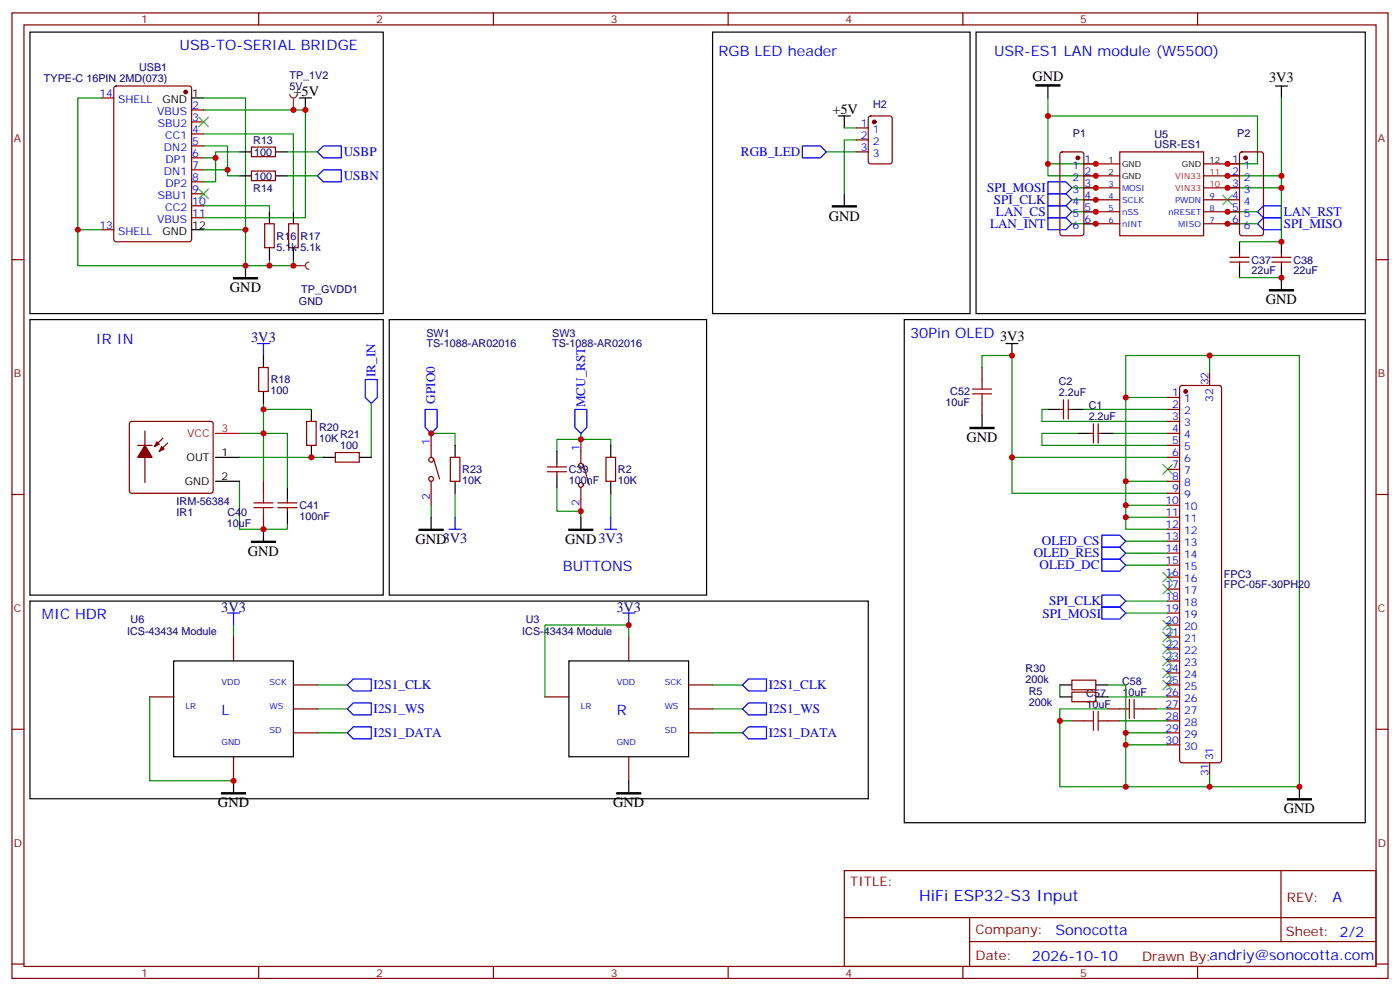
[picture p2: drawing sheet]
<svg xmlns="http://www.w3.org/2000/svg" width="412mm" height="292mm" viewBox="0 0 412 292" stroke-linecap="round" stroke-linejoin="round" font-family="sans-serif">
<g fill="none" stroke="#870000" stroke-width=".35">
<path d="M3.5 3.8h405.4v284.3h-405.4zM7.1 7.3h398.2v277.3h-398.2zM76.2 3.8v3.5M145.3 3.8v3.5M214.5 3.8v3.5M283.6 3.8v3.5M352.8 3.8v3.5M3.5 76.5h3.6M78 65.9h2.8v7.1h-2.8zM85 65.9h2.8v7.1h-2.8zM405.3 76.5h3.6M3.5 145.6h3.6"/>
<path d="M405.3 145.6h3.6M3.5 214.8h3.6M405.3 214.8h3.6M248.7 256.4h156.6v28.2h-156.6zM377.3 256.4v20.9M248.7 270.2h156.5M285.6 277.3h119.6M285.6 270.2v14.2M3.5 283.9h3.6M76.2 284.6v3.5M145.3 284.6v3.5M214.5 284.6v3.5"/>
<path d="M283.6 284.6v3.5M352.8 284.6v3.5M405.3 283.9h3.6"/>
</g>
<path d="M79.4 76.5v1.7h-7.1M86.4 76.5v1.7h-7M70.6 141.7v14.2h14.1v-1.8" fill="none" stroke="#008700" stroke-width=".35"/>
<path d="M79.4 62.4v3.5M79.4 73v3.5M86.4 62.4v3.5M86.4 73v3.5" fill="none" stroke="#000" stroke-width=".35"/>
<path d="M38.3 124.3l.5-.2h23.3l.5 .2 .2 .5v19.8l-.2 .5-.5 .2h-23.3l-.5-.3-.2-.4v-19.8z" fill="#fff" stroke="#870000" stroke-width=".35"/>
<g fill="none" stroke="#000" stroke-width=".35">
<path d="M8.8 9.5h104.1v82.9h-104.1zM287.5 9.5h114.7v82.9h-114.7zM56.4 28.9h3.6M308.7 25.3v3.6M375.7 25.3h3.5M377.5 25.3v3.6M56.4 67.7h3.6M72.3 78.2v3.6M365.1 71.2v3.5M365.1 78.2v3.6M377.5 71.2v3.5M377.5 78.2v7.1"/>
<path d="M8.8 94.1h104.1v81.2h-104.1zM77.6 104.7v3.5M77.6 115.3v3.5M63.5 134.7h7.1M91.7 120.6v3.5M91.7 131.2v3.5M95.2 134.7h3.6M105.8 134.7h3.6M63.5 141.7h7.1M77.6 155.9v3.5M84.7 143.5v3.5M84.7 150.6v3.5"/>
</g>
<path d="M63.5 127.6h7.1" fill="none" stroke="#f00" stroke-width=".35"/>
<g fill="#870000" stroke="#870000" stroke-width=".35">
<path d="M42.7 131.2l2.1 3.5h-4.2z"/>
<path d="M47.6 131.5l.7 .7-1.4 .7z"/>
<path d="M46.2 130.1l.7 .7-1.4 .7z"/>
<circle cx="54.7" cy="27.1" r=".53"/>
</g>
<g fill="none" stroke="#870000" stroke-width=".35">
<path d="M30 28.9h3.5M33.7 25.5l.5-.2h21.5l.7 .5v44.7l-.4 .6-21.8 .1-.6-.5-.1-44.7zM56.4 32.4h3.6M56.4 35.9h3.6M56.4 39.4h3.6M56.4 43h3.6M56.4 46.5h3.6M56.4 50h3.6M56.4 53.6h3.6M56.4 57.1h3.6M322.8 48.3h7M322.8 51.8h7"/>
<path d="M322.8 55.3h7M322.8 58.8h7M329.8 44.7h24.7v24.7h-24.7zM354.5 48.3h7.1M354.5 51.8h7.1M354.5 55.3h7.1M354.5 58.8h7.1M30 67.7h3.5M56.4 60.6h3.6M56.4 64.1h3.6M322.8 62.4h7M322.8 65.9h7"/>
<path d="M354.5 62.4h7.1M354.5 65.9h7.1M362.3 77.2h5.6M362.3 75.8h5.6M365.1 74.7v1.1M365.1 77.2v1M374.6 77.2h5.7M374.6 75.8h5.7M377.5 74.7v1.1M377.5 77.2v1M76.2 108.2h2.8v7.1h-2.8zM40.6 131.2h4.2"/>
<path d="M42.7 126.9v15.2M48 129l-2.5 2.5M49.4 130.5l-2.5 2.4M90.3 124.1h2.8v7.1h-2.8zM98.8 133.3h7v2.8h-7zM77.6 141.7v3.6M77.6 152.3v3.6M81.8 148.1h5.7M81.8 149.5h5.7M84.7 147v1.1M84.7 149.5v1.1"/>
</g>
<path d="M305.2 25h7v.3h-7zM68.8 81.8h7v.3h-7zM373.9 85.3h7.1v.4h-7.1zM74.1 159.4h7v.3h-7z" fill="#000" stroke="#000" stroke-width=".35"/>
<g fill="none" stroke="#008700" stroke-width=".35">
<path d="M30 28.9h-7.1v38.8h7.1M60 28.9h12.3v38.8M60 32.4h30v31.7h-30M60 39.4h26.4v23M308.7 28.9v19.4h14.1M308.7 34.1h61.7v14.2h-8.8M377.5 28.9v22.9h-15.9M60 46.5h3.5M60 50h7M308.7 48.3v3.5h14.1M315.7 55.3h7.1M315.7 58.8h7.1"/>
<path d="M377.5 51.8v3.5h-15.9M377.5 55.3v15.9h-12.4M22.9 67.7v10.5h49.4v-10.5h-12.3M60 60.6h19.4v1.8M315.7 62.4h7.1M315.7 65.9h7.1M361.6 62.4h8.8M361.6 65.9h8.8M365.1 81.8h12.4M77.6 118.8v22.9M109.4 118.8v15.9M70.6 127.6h14.1v15.9"/>
<path d="M70.6 134.7h24.6M77.6 120.6h14.1"/>
</g>
<path d="M74.8 149.5h5.6M74.8 148.1h5.6M77.6 145.3v2.8M77.6 149.5v2.8" fill="none" stroke="#a10000" stroke-width=".35"/>
<path d="M93.5 44.7l1.7-1.7h5.3v3.5h-5.3zM93.5 51.8l1.7-1.8h5.3v3.6h-5.3zM308.7 53.6h5.3l1.7 1.7-1.7 1.8h-5.3zM308.7 57.1h5.3l1.7 1.7-1.7 1.8h-5.3zM308.7 60.6h5.3l1.7 1.8-1.7 1.7h-5.3zM308.7 64.1h5.3l1.7 1.8-1.7 1.8h-5.3zM370.4 65.9l1.8-1.8h5.3v3.6h-5.3zM370.4 62.4l1.8-1.8h5.3v3.5h-5.3zM75.8 101.2h3.6M77.6 101.2v3.5M107.6 111.8h3.5v5.3l-1.7 1.7-1.8-1.7z" fill="none" stroke="#00f" stroke-width=".35"/>
<path d="M58.6 34.5l2.8 2.8M61.4 34.5l-2.8 2.8M58.6 55.7l2.8 2.8M61.4 55.7l-2.8 2.8M360.2 57.4l2.8 2.9M363 57.4l-2.8 2.9" fill="none" stroke="#3c3" stroke-width=".35"/>
<path d="M86.4 78.2h3.6M91 77.2a1.06 1.06 0 0 0-1 1 1.06 1.06 0 0 0 1 1.1" fill="none" stroke="#8c2424" stroke-width=".35"/>
<circle cx="86.4" cy="78.2" r=".18" fill="#8c2424"/>
<path d="M209.9 9.5h75.9v82.9h-75.9zM88.2 28.9h3.5M90 28.9v3.5M246.9 34.1h3.6M248.7 34.1v3.6M248.7 57.1v3.5" fill="none" stroke="#000" stroke-width=".35"/>
<path d="M252.2 37.7h3.6M256 34.4l.5-.3h5.6l.7 .5v13l-.4 .6-5.9 .1-.7-.5v-12.9zM252.2 41.2h3.6M252.2 44.7h3.6" fill="none" stroke="#870000" stroke-width=".35"/>
<circle cx="257.5" cy="35.9" r=".53" fill="#870000" stroke="#870000" stroke-width=".35"/>
<path d="M245.2 60.6h7v.4h-7z" fill="#000" stroke="#000" stroke-width=".35"/>
<path d="M248.7 37.7h3.5M243.4 44.7h8.8M252.2 41.2h-3.5v15.9" fill="none" stroke="#008700" stroke-width=".35"/>
<path d="M236.4 43h5.3l1.7 1.7-1.7 1.8h-5.3z" fill="none" stroke="#00f" stroke-width=".35"/>
<path d="M85.4 27.8a1.06 1.06 0 0 0 1 1.1 1.06 1.06 0 0 0 1.1-1.1M86.4 28.9v3.5" fill="none" stroke="#8c2424" stroke-width=".35"/>
<circle cx="86.4" cy="32.4" r=".18" fill="#8c2424"/>
<g fill="none" stroke="#00f" stroke-width=".35">
<path d="M125.2 120.6h3.6v5.3l-1.8 1.7-1.8-1.7zM169.3 120.6h3.6v5.3l-1.8 1.7-1.8-1.7zM132.3 155.9h3.5M134.1 152.3v3.6M178.2 155.9h3.5M179.9 152.3v3.6M324.6 157.6h5.2l1.8 1.8-1.8 1.7h-5.2zM324.6 178.8h5.2l1.8 1.8-1.8 1.7h-5.2zM324.6 175.3h5.2l1.8 1.7-1.8 1.8h-5.2zM324.6 164.7h5.2l1.8 1.7-1.8 1.8h-5.2zM324.6 161.1h5.2l1.8 1.8-1.8 1.8h-5.2zM67 180.6h3.6"/>
<path d="M68.8 180.6v3.5M104.1 200h5.3v3.5h-5.3l-1.8-1.8zM183.4 180.6h3.6M185.2 180.6v3.5M220.5 200h5.3v3.5h-5.3l-1.8-1.8zM102.3 215.8l1.8-1.7h5.3v3.5h-5.3zM104.1 207h5.3v3.5h-5.3l-1.8-1.7zM218.7 215.8l1.8-1.7h5.3v3.5h-5.3zM220.5 207h5.3v3.5h-5.3l-1.8-1.7z"/>
</g>
<path d="M286.5 116h5.6M286.5 114.6h5.6M289.3 111.8v2.8M289.3 116v2.8M319.3 212.3h2.8M322.1 209.5v5.6M323.5 212.3h2.8M323.5 209.5v5.6M329.8 208.8h2.9M332.7 206v5.6M334.1 208.8h2.8M334.1 206v5.6" fill="none" stroke="#a10000" stroke-width=".35"/>
<g fill="none" stroke="#870000" stroke-width=".35">
<path d="M74.1 43.3h7v2.8h-7zM74.1 50.4h7v2.8h-7zM312.4 44.9l.5-.2h5.7l.6 .5 .1 23.5-.5 .7h-5.9l-.6-.4-.1-23.6zM319.3 48.3h3.5M319.3 51.8h3.5M319.3 55.3h3.5M319.3 58.8h3.5M361.6 48.3h3.5M361.6 51.8h3.5M361.6 55.3h3.5M361.6 58.8h3.5M365.4 44.9l.4-.2h5.7l.6 .5 .1 23.5-.5 .7h-5.9l-.6-.4-.1-23.6z"/>
<path d="M319.3 62.4h3.5M319.3 65.9h3.5M361.6 62.4h3.5M361.6 65.9h3.5M289.3 108.2v3.6M289.3 118.8v3.5M313.3 117.8v5.6M314.7 117.8v5.6M344 117.1h3.5M347.7 113.7l.5-.2h10.9l.5 .2 .2 .5v109.7l-.2 .5-.5 .2h-10.9l-.5-.2-.2-.5v-109.7zM356.3 110v3.5M127 127.6v7.1"/>
<path d="M127.7 135l1.8 6M132.6 134.7h2.9v7h-2.9zM161.2 137.5h5.7M161.2 138.9h5.7M164 136.5v1M164 138.9v1.1M171.1 129.4v7.1M171.8 136.8l1.8 6M178.5 134.7h2.8v7h-2.8zM312.2 120.6h1.1M314.7 120.6h1M321 127.6h1.1"/>
<path d="M322.1 124.8v5.7M323.5 124.8v5.7M323.5 127.6h1.1M344 127.6h3.5M344 120.6h3.5M344 124.1h3.5M344 131.2h3.5M344 134.7h3.5M344 138.2h3.5M127 141.7v7.1M171.1 143.5v7.1M344 141.7h3.5"/>
<path d="M344 145.3h3.5M344 148.8h3.5M344 152.3h3.5M344 155.9h3.5M344 159.4h3.5M344 162.9h3.5M344 166.4h3.5M344 170h3.5M344 173.5h3.5M344 177h3.5M68.8 187.6v7.1M185.2 187.6v7.1"/>
<path d="M344 180.6h3.5M344 184.1h3.5M344 187.6h3.5M344 191.1h3.5M344 194.7h3.5M344 198.2h3.5M44.1 205.2h7.1M86.4 208.8h7.1M86.4 201.7h7.1M86.4 215.8h7.1M160.5 205.2h7.1M202.8 208.8h7.1"/>
<path d="M202.8 201.7h7.1M202.8 215.8h7.1M315.7 200.3h7.1v2.8h-7.1zM315.7 203.8h7.1v2.9h-7.1zM315.7 212.3h3.6M326.3 208.8h3.5M326.3 212.3h3.5M336.9 208.8h3.5M344 208.8h3.5M344 212.3h3.5M344 201.7h3.5M344 205.2h3.5"/>
<path d="M344 215.8h3.5M344 219.4h3.5M68.8 222.9v7M185.2 222.9v7M356.3 224.6v3.6"/>
<circle cx="127" cy="135.4" r=".71"/>
<circle cx="171.1" cy="137.2" r=".71"/>
<circle cx="127" cy="141" r=".71"/>
<circle cx="171.1" cy="142.8" r=".71"/>
</g>
<g fill="none" stroke="#000" stroke-width=".35">
<path d="M70.6 44.7h3.5M70.6 51.8h3.5M81.1 44.7h3.6M81.1 51.8h3.6M114.7 94.1h93.4v81.2h-93.4zM266.3 94.1h135.9v148.2h-135.9zM296.3 101.2h3.6M298.1 101.2v3.5M134.1 131.2v3.5M164 132.9v3.6M164 140v3.5M179.9 131.2v3.5"/>
<path d="M289.3 122.3v3.6M308.7 120.6h3.5M315.7 120.6h3.6M317.5 127.6h3.5M324.6 127.6h3.5M127 152.3v3.6M134.1 141.7v3.6M171.1 152.3v3.6M179.9 141.7v3.6M8.8 177h247v58.2h-247zM51.2 194.7h35.2v28.2h-35.2zM167.6 194.7h35.2v28.2h-35.2z"/>
<path d="M312.2 201.7h3.5M312.2 205.2h3.5M322.8 201.7h3.5M322.8 205.2h3.5M68.8 229.9v3.6M185.2 229.9v3.6M382.8 231.7v3.5"/>
</g>
<g fill="none" stroke="#008700" stroke-width=".35">
<path d="M60 43h7v8.8h3.6M70.6 44.7h-7.1v8.9h-3.5M84.7 44.7h8.8M84.7 51.8h8.8M289.3 108.2v-3.5h8.8v30h45.9M331.6 117.1v24.6h12.4M356.3 110v-5.3h-24.7v12.4h12.4M356.3 104.7h26.5v127h-26.5v-3.5M127 127.6h7.1v3.6M171.1 129.4h-7.1v3.5M171.1 129.4h8.8v1.8M171.1 127.6v1.8"/>
<path d="M298.1 134.7v10.6h45.9M308.7 120.6h-1.8v3.5h37.1M317.5 127.6h-10.6v3.6h37.1M319.3 120.6h24.7M328.1 127.6h15.9M127 148.8v3.5M134.1 145.3v7M164 143.5v7.1h7.1v1.7M179.9 145.3v7M331.6 152.3v3.6h12.4M331.6 148.8v3.5h12.4M331.6 141.7v7.1h12.4"/>
<path d="M331.6 159.4h12.4M331.6 177h12.4M331.6 166.4h12.4M331.6 162.9h12.4M68.8 184.1v3.5M185.2 187.6v-3.5h-24.7v21.1M331.6 180.6h12.4M44.1 205.2v24.7h24.7M93.5 208.8h8.8M93.5 215.8h8.8M93.5 201.7h8.8M209.9 208.8h8.8"/>
<path d="M209.9 215.8h8.8M209.9 201.7h8.8M312.2 201.7v3.5M315.7 212.3h-3.5v19.4h19.4M326.3 201.7h5.3v14.1M326.3 208.8h-14.1v3.5M326.3 205.2h17.7M329.8 212.3h14.2M340.4 208.8h3.6M344 215.8h-12.4v3.6M344 219.4h-12.4v12.3h24.7"/>
</g>
<g fill="none" stroke="#3c3" stroke-width=".35">
<path d="M342.5 136.8l2.9 2.8M345.4 136.8l-2.9 2.8M342.5 172.1l2.9 2.8M342.5 168.6l2.9 2.8M345.4 172.1l-2.9 2.8M345.4 168.6l-2.9 2.8M342.5 189.7l2.9 2.8M342.5 193.3l2.9 2.8M342.5 196.8l2.9 2.8M342.5 186.2l2.9 2.8M342.5 182.7l2.9 2.8M345.4 189.7l-2.9 2.8"/>
<path d="M345.4 193.3l-2.9 2.8M345.4 196.8l-2.9 2.8M345.4 186.2l-2.9 2.8M345.4 182.7l-2.9 2.8M342.5 200.3l2.9 2.8M345.4 200.3l-2.9 2.8"/>
</g>
<path d="M285.8 125.9h7v.3h-7zM123.5 155.9h7v.3h-7zM167.6 155.9h7v.3h-7zM65.3 233.5h7v.3h-7zM181.7 233.5h7v.3h-7zM379.2 235.2h7.1v.4h-7.1z" fill="#000" stroke="#000" stroke-width=".35"/>
<g fill="#870000" stroke="#870000" stroke-width=".35">
<circle cx="349.2" cy="115.3" r=".53"/>
<circle cx="317.5" cy="46.5" r=".53"/>
<circle cx="366.9" cy="46.5" r=".53"/>
</g>
<g fill="#c00">
<circle cx="79.4" cy="78.2" r=".88"/>
<circle cx="77.6" cy="155.9" r=".88"/>
<circle cx="77.6" cy="127.6" r=".88"/>
<circle cx="91.7" cy="134.7" r=".88"/>
<circle cx="77.6" cy="120.6" r=".88"/>
<circle cx="22.9" cy="67.7" r=".88"/>
<circle cx="72.3" cy="78.2" r=".88"/>
<circle cx="72.3" cy="67.7" r=".88"/>
<circle cx="63.5" cy="46.5" r=".88"/>
<circle cx="67" cy="50" r=".88"/>
<circle cx="308.7" cy="48.3" r=".88"/>
<circle cx="308.7" cy="34.1" r=".88"/>
<circle cx="377.5" cy="51.8" r=".88"/>
<circle cx="377.5" cy="55.3" r=".88"/>
<circle cx="377.5" cy="71.2" r=".88"/>
<circle cx="377.5" cy="81.8" r=".88"/>
<circle cx="86.4" cy="78.2" r=".88"/>
<circle cx="86.4" cy="32.4" r=".88"/>
<circle cx="331.6" cy="215.8" r=".88"/>
<circle cx="312.2" cy="212.3" r=".88"/>
<circle cx="331.6" cy="231.7" r=".88"/>
<circle cx="331.6" cy="219.4" r=".88"/>
<circle cx="331.6" cy="152.3" r=".88"/>
<circle cx="331.6" cy="148.8" r=".88"/>
<circle cx="331.6" cy="141.7" r=".88"/>
<circle cx="331.6" cy="117.1" r=".88"/>
<circle cx="298.1" cy="134.7" r=".88"/>
<circle cx="356.3" cy="231.7" r=".88"/>
<circle cx="382.8" cy="231.7" r=".88"/>
<circle cx="356.3" cy="104.7" r=".88"/>
<circle cx="298.1" cy="104.7" r=".88"/>
<circle cx="90" cy="32.4" r=".88"/>
<circle cx="185.2" cy="184.1" r=".88"/>
<circle cx="68.8" cy="229.9" r=".88"/>
<circle cx="171.1" cy="150.6" r=".88"/>
<circle cx="171.1" cy="129.4" r=".88"/>
<circle cx="127" cy="127.6" r=".88"/>
<circle cx="322.8" cy="48.3" r=".88"/>
<circle cx="322.8" cy="51.8" r=".88"/>
<circle cx="322.8" cy="55.3" r=".88"/>
<circle cx="322.8" cy="58.8" r=".88"/>
<circle cx="322.8" cy="62.4" r=".88"/>
<circle cx="322.8" cy="65.9" r=".88"/>
<circle cx="361.6" cy="48.3" r=".88"/>
<circle cx="361.6" cy="51.8" r=".88"/>
<circle cx="361.6" cy="55.3" r=".88"/>
<circle cx="361.6" cy="62.4" r=".88"/>
<circle cx="361.6" cy="65.9" r=".88"/>
</g>
<text font-size="4.6" fill="#00f" x="270.8" y="265.4">HiFi ESP32-S3 Input</text>
<g font-size="4.2" fill="#00f">
<text x="52.9" y="14.7">USB-TO-SERIAL BRIDGE</text>
<text x="211.7" y="16.5">RGB LED header</text>
<text x="292.8" y="16.5">USR-ES1 LAN module (W5500)</text>
<text x="28.2" y="101.2">IR IN</text>
<text x="268.1" y="99.4">30Pin OLED</text>
<text x="165.8" y="168.2">BUTTONS</text>
<text x="12.3" y="182.3">MIC HDR</text>
<text x="65.3" y="210.5">L</text>
<text x="181.7" y="210.5">R</text>
<text x="392.5" y="265.7">A</text>
<text x="310.9" y="275.2">Sonocotta</text>
<text x="304" y="283">2026-10-10</text>
</g>
<g font-size="4.2">
<text x="304.1" y="23.9">GND</text>
<text x="86.4" y="28.2">+5V</text>
<text x="373.8" y="24.2">3V3</text>
<text x="245.2" y="33.4">+5V</text>
<text x="244.1" y="65">GND</text>
<text x="67.7" y="86.1">GND</text>
<text x="372.9" y="89.6">GND</text>
<text x="294.6" y="100.5">3V3</text>
<text x="284.7" y="130.2">GND</text>
<text x="122.4" y="160.1">GND3V3</text>
<text x="166.5" y="160.1">GND3V3</text>
<text x="73" y="163.6">GND</text>
<text x="64.2" y="237.8">GND</text>
<text x="180.6" y="237.8">GND</text>
<text x="378.2" y="239.6">GND</text>
</g>
<g font-size="4.2" fill="#000080">
<text x="74" y="100.8">3V3</text>
<text x="65.2" y="180.3">3V3</text>
<text x="181.6" y="180.3">3V3</text>
</g>
<g font-size="3.9" fill="#00f">
<text x="101.2" y="45.9">USBP</text>
<text x="218.3" y="46">RGB_LED</text>
<text x="101.2" y="52.9">USBN</text>
<text x="290.8" y="56.6">SPI_MOSI</text>
<text x="292.8" y="60.1">SPI_CLK</text>
<text x="293.4" y="63.6">LAN_CS</text>
<text x="378.2" y="63.6">LAN_RST</text>
<text x="291.6" y="67.2">LAN_INT</text>
<text x="378.2" y="67.1">SPI_MISO</text>
<text x="110.6" y="111.1" transform="rotate(-90 110.6 111.1)">IR_IN</text>
<text x="128.2" y="118.9" transform="rotate(-90 128.2 118.9)">GPIO0</text>
<text x="172.4" y="120" transform="rotate(-90 172.4 120)">MCU_RST</text>
<text x="306.9" y="160.6">OLED_CS</text>
<text x="304.5" y="164.2">OLED_RES</text>
<text x="306.2" y="167.7">OLED_DC</text>
<text x="309" y="178.3">SPI_CLK</text>
<text x="307.1" y="181.9">SPI_MOSI</text>
<text x="110" y="202.9">I2S1_CLK</text>
<text x="226.5" y="203">I2S1_CLK</text>
<text x="110.1" y="210">I2S1_WS</text>
<text x="226.5" y="210">I2S1_WS</text>
<text x="110.1" y="217.1">I2S1_DATA</text>
<text x="226.5" y="217">I2S1_DATA</text>
</g>
<g font-size="3.9" fill="#800">
<text x="250.5" y="261">TITLE:</text>
<text x="379.1" y="265.7">REV:</text>
<text x="287.4" y="275.2">Company:</text>
<text x="378.7" y="275.8">Sheet: 2/2</text>
<text x="287.4" y="282.9">Date:</text>
<text x="336.4" y="282.9">Drawn By:andriy@sonocotta.com</text>
</g>
<g font-size="3.2" fill="#800">
<text x="41.6" y="6.8">1</text>
<text x="110.8" y="6.8">2</text>
<text x="179.9" y="6.8">3</text>
<text x="249.1" y="6.8">4</text>
<text x="318.2" y="6.8">5</text>
<text x="4.1" y="41.9">A</text>
<text x="405.9" y="41.9">A</text>
<text x="4.1" y="111.1">B</text>
<text x="405.9" y="111.1">B</text>
<text x="4.1" y="180.2">C</text>
<text x="405.9" y="180.2">C</text>
<text x="4.1" y="249.3">D</text>
<text x="405.9" y="249.3">D</text>
<text x="41.6" y="287.6">1</text>
<text x="110.8" y="287.6">2</text>
<text x="179.9" y="287.6">3</text>
<text x="249.1" y="287.6">4</text>
<text x="318.2" y="287.6">5</text>
</g>
<g font-size="3.2" fill="#000080">
<text x="41" y="20.9">USB1</text>
<text x="85.3" y="23.2">TP_1V2</text>
<text x="12.9" y="24.1">TYPE-C 16PIN 2MD(073)</text>
<text x="85.3" y="26.4">5V</text>
<text x="257.2" y="31.8">H2</text>
<text x="316" y="40.3">P1</text>
<text x="340.1" y="40.7">U5</text>
<text x="364.5" y="40.3">P2</text>
<text x="74.6" y="42.3">R13</text>
<text x="74.9" y="45.9">100</text>
<text x="340.1" y="43.7">USR-ES1</text>
<text x="74.9" y="52.9">100</text>
<text x="74.6" y="56.5">R14</text>
<text x="81.5" y="70.6">R16</text>
<text x="88.5" y="70.6">R17</text>
<text x="81.5" y="73.8">5.1k 5.1k</text>
<text x="368.7" y="77.6">C37</text>
<text x="381" y="77.6">C38</text>
<text x="368.7" y="80.8">22uF</text>
<text x="381" y="80.8">22uF</text>
<text x="88.1" y="89.9">GND</text>
<text x="88.8" y="86.4">TP_GVDD1</text>
<text x="125.6" y="99.2">SW1</text>
<text x="162.7" y="99.2">SW3</text>
<text x="125.6" y="102.3">TS-1088-AR02016</text>
<text x="162.7" y="102.3">TS-1088-AR02016</text>
<text x="79.7" y="112.8">R18</text>
<text x="311.9" y="113.5">C2</text>
<text x="79.7" y="116">100</text>
<text x="278.5" y="119.6">10uF</text>
<text x="279.9" y="116.4">C52</text>
<text x="311.9" y="116.7">2.2uF</text>
<text x="320.7" y="123.8">2.2uF</text>
<text x="320.7" y="120.6">C1</text>
<text x="94" y="130.2">10K</text>
<text x="94" y="127">R20</text>
<text x="100.2" y="129">R21</text>
<text x="100.2" y="132.2">100</text>
<text x="136.2" y="142.5">10K</text>
<text x="136.2" y="139.4">R23</text>
<text x="167.6" y="142.5">100nF</text>
<text x="167.6" y="139.4">C39</text>
<text x="182" y="142.5">10K</text>
<text x="182" y="139.4">R2</text>
<text x="52" y="148.8">IRM-56384</text>
<text x="88.2" y="149.9">C41</text>
<text x="52" y="152">IR1</text>
<text x="66.8" y="155.3">10uF</text>
<text x="67" y="152">C40</text>
<text x="88.2" y="153.2">100nF</text>
<text x="360.5" y="173.2">FPC-05F-30PH20</text>
<text x="360.5" y="170.3">FPC3</text>
<text x="38.5" y="183.4">U6</text>
<text x="154.9" y="183.4">U3</text>
<text x="37.4" y="187">ICS-43434 Module</text>
<text x="153.8" y="187">ICS-43434 Module</text>
<text x="302.1" y="197.9">R30</text>
<text x="302.1" y="201.1">200k</text>
<text x="330.6" y="201.7">C58</text>
<text x="303.1" y="207.9">200k</text>
<text x="303.1" y="204.7">R5</text>
<text x="320" y="205.2">C57</text>
<text x="320" y="208.4">10uF</text>
<text x="330.6" y="204.9">10uF</text>
</g>
<g font-size="3.2" fill="#00f">
<text x="29.3" y="28.5">14</text>
<text x="34.8" y="30.3">SHELL</text>
<text x="46.3" y="33.8">VBUS</text>
<text x="56.6" y="32">2</text>
<text x="56.6" y="35.6">3</text>
<text x="46.5" y="37.3">SBU2</text>
<text x="48.7" y="40.9">CC1</text>
<text x="56.6" y="39.1">4</text>
<text x="253.6" y="37.3">1</text>
<text x="253.6" y="40.9">2</text>
<text x="257.1" y="39.1">1</text>
<text x="48.3" y="44.4">DN2</text>
<text x="48.8" y="47.9">DP1</text>
<text x="56.6" y="42.6">5</text>
<text x="56.6" y="46.1">6</text>
<text x="253.6" y="44.4">3</text>
<text x="257.1" y="42.6">2</text>
<text x="257.1" y="46.1">3</text>
<text x="319.4" y="47.9">1</text>
<text x="362.9" y="47.9">1</text>
<text x="48.3" y="51.4">DN1</text>
<text x="56.6" y="49.7">7</text>
<text x="56.6" y="53.2">8</text>
<text x="315.9" y="49.7">1</text>
<text x="315.9" y="53.2">2</text>
<text x="319.4" y="51.4">2</text>
<text x="362.9" y="51.4">2</text>
<text x="366.4" y="49.7">1</text>
<text x="366.4" y="53.2">2</text>
<text x="46.5" y="58.5">SBU1</text>
<text x="48.8" y="55">DP2</text>
<text x="56.6" y="56.7">9</text>
<text x="315.9" y="56.7">3</text>
<text x="319.4" y="55">3</text>
<text x="319.4" y="58.5">4</text>
<text x="362.9" y="55">3</text>
<text x="362.9" y="58.5">4</text>
<text x="366.4" y="56.7">3</text>
<text x="46.3" y="65.5">VBUS</text>
<text x="48.7" y="62">CC2</text>
<text x="56.6" y="60.3">10</text>
<text x="56.6" y="63.8">11</text>
<text x="315.9" y="60.3">4</text>
<text x="315.9" y="63.8">5</text>
<text x="319.4" y="62">5</text>
<text x="319.4" y="65.5">6</text>
<text x="362.9" y="62">5</text>
<text x="362.9" y="65.5">6</text>
<text x="366.4" y="60.3">4</text>
<text x="366.4" y="63.8">5</text>
<text x="29.3" y="67.3">13</text>
<text x="34.8" y="69.1">SHELL</text>
<text x="315.9" y="67.3">6</text>
<text x="366.4" y="67.3">6</text>
<text x="356" y="113.5" transform="rotate(-90 356 113.5)">32</text>
<text x="345.3" y="116.7">1</text>
<text x="348.8" y="118.5">1</text>
<text x="357.4" y="118.3" transform="rotate(-90 357.4 118.3)">32</text>
<text x="345.3" y="120.2">2</text>
<text x="345.3" y="123.8">3</text>
<text x="348.8" y="122">2</text>
<text x="348.8" y="125.5">3</text>
<text x="126.6" y="131.2" transform="rotate(-90 126.6 131.2)">1</text>
<text x="345.3" y="127.3">4</text>
<text x="345.3" y="130.8">5</text>
<text x="348.8" y="129">4</text>
<text x="170.7" y="132.9" transform="rotate(-90 170.7 132.9)">1</text>
<text x="345.3" y="134.3">6</text>
<text x="345.3" y="137.9">7</text>
<text x="348.8" y="132.6">5</text>
<text x="348.8" y="136.1">6</text>
<text x="345.3" y="141.4">8</text>
<text x="348.8" y="139.6">7</text>
<text x="348.8" y="143.2">8</text>
<text x="126.6" y="147.3" transform="rotate(-90 126.6 147.3)">2</text>
<text x="170.7" y="149.1" transform="rotate(-90 170.7 149.1)">2</text>
<text x="343.3" y="148.4">10</text>
<text x="345.3" y="144.9">9</text>
<text x="348.8" y="146.7">9</text>
<text x="343.3" y="152">11</text>
<text x="343.3" y="155.5">12</text>
<text x="348.8" y="150.2">10</text>
<text x="348.8" y="153.7">11</text>
<text x="343.3" y="159">13</text>
<text x="348.8" y="157.3">12</text>
<text x="348.8" y="160.8">13</text>
<text x="343.3" y="162.6">14</text>
<text x="343.3" y="166.1">15</text>
<text x="348.8" y="164.3">14</text>
<text x="348.8" y="167.9">15</text>
<text x="343.3" y="169.6">16</text>
<text x="343.3" y="173.1">17</text>
<text x="348.8" y="171.4">16</text>
<text x="343.3" y="176.7">18</text>
<text x="348.8" y="174.9">17</text>
<text x="348.8" y="178.4">18</text>
<text x="343.3" y="180.2">19</text>
<text x="343.3" y="183.7">20</text>
<text x="348.8" y="182">19</text>
<text x="348.8" y="185.5">20</text>
<text x="343.3" y="187.3">21</text>
<text x="343.3" y="190.8">22</text>
<text x="348.8" y="189">21</text>
<text x="343.3" y="194.3">23</text>
<text x="343.3" y="197.8">24</text>
<text x="348.8" y="192.5">22</text>
<text x="348.8" y="196.1">23</text>
<text x="343.3" y="201.4">25</text>
<text x="348.8" y="199.6">24</text>
<text x="348.8" y="203.1">25</text>
<text x="343.3" y="204.9">26</text>
<text x="343.3" y="208.4">27</text>
<text x="348.8" y="206.7">26</text>
<text x="343.3" y="211.9">28</text>
<text x="343.3" y="215.5">29</text>
<text x="348.8" y="210.2">27</text>
<text x="348.8" y="213.7">28</text>
<text x="343.3" y="219">30</text>
<text x="348.8" y="217.2">29</text>
<text x="348.8" y="220.8">30</text>
<text x="357.4" y="223.9" transform="rotate(-90 357.4 223.9)">31</text>
<text x="356" y="228.7" transform="rotate(-90 356 228.7)">31</text>
</g>
<g font-size="3.2">
<text x="56.6" y="28.5">1</text>
<text x="47.9" y="30.3">GND</text>
<text x="47.9" y="69.1">GND</text>
<text x="56.6" y="67.3">12</text>
<text x="55" y="135.7">OUT</text>
<text x="65.3" y="134.3">1</text>
<text x="54.5" y="142.8">GND</text>
<text x="65.3" y="141.4">2</text>
</g>
<g font-size="3.2" fill="#f00">
<text x="55.1" y="128.7">VCC</text>
<text x="65.3" y="127.3">3</text>
</g>
<g font-size="2.5">
<text x="326.5" y="47.9">1</text>
<text x="356.3" y="47.9">12</text>
<text x="326.5" y="51.4">2</text>
<text x="330.6" y="49.3">GND</text>
<text x="330.6" y="52.8">GND</text>
<text x="348.2" y="49.3">GND</text>
</g>
<g font-size="2.5" fill="#f00">
<text x="346.1" y="52.8">VIN33</text>
<text x="356.3" y="51.4">11</text>
<text x="346.1" y="56.4">VIN33</text>
<text x="356.3" y="55">10</text>
</g>
<g font-size="2.5" fill="#00f">
<text x="326.5" y="55">3</text>
<text x="326.5" y="58.5">4</text>
<text x="330.6" y="56.4">MOSI</text>
<text x="330.6" y="59.9">SCLK</text>
<text x="346.2" y="59.9">PWDN</text>
<text x="356.3" y="58.5">9</text>
<text x="326.5" y="62">5</text>
<text x="326.5" y="65.5">6</text>
<text x="330.6" y="63.4">nSS</text>
<text x="344.2" y="63.4">nRESET</text>
<text x="356.3" y="65.5">7</text>
<text x="356.3" y="62">8</text>
<text x="330.6" y="67">nINT</text>
<text x="347.1" y="67">MISO</text>
<text x="65.3" y="201.7">VDD</text>
<text x="79.4" y="201.7">SCK</text>
<text x="181.7" y="201.7">VDD</text>
<text x="195.8" y="201.7">SCK</text>
<text x="54.7" y="208.8">LR</text>
<text x="79.4" y="208.8">WS</text>
<text x="171.1" y="208.8">LR</text>
<text x="195.8" y="208.8">WS</text>
<text x="79.4" y="215.8">SD</text>
<text x="195.8" y="215.8">SD</text>
<text x="65.3" y="219.4">GND</text>
<text x="181.7" y="219.4">GND</text>
</g>
</svg>
